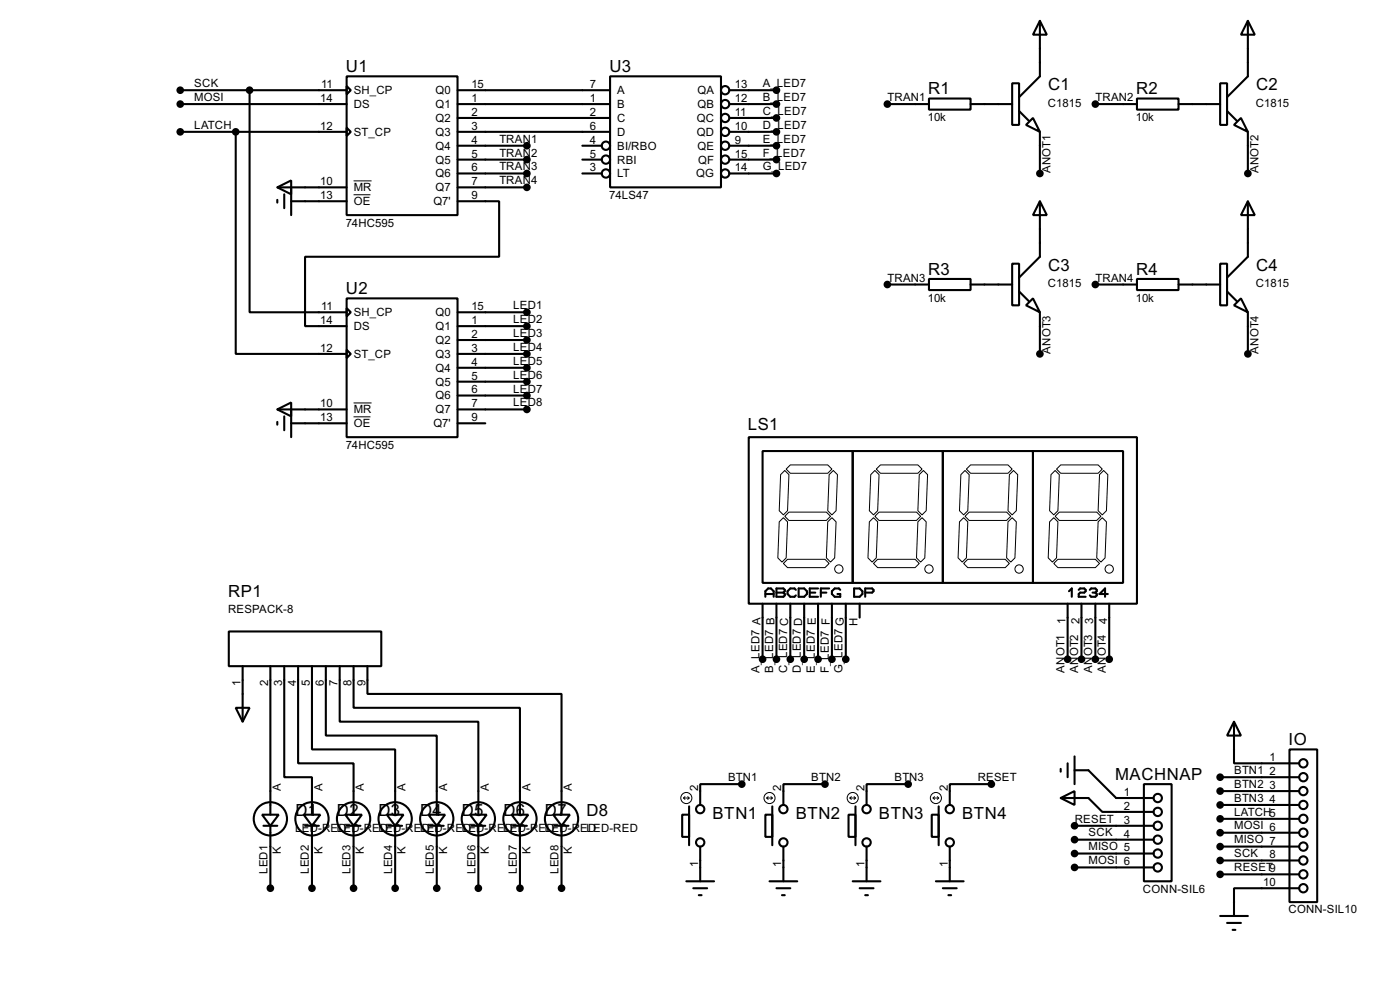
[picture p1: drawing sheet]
<svg xmlns="http://www.w3.org/2000/svg" width="256mm" height="180mm" viewBox="0 0 256 180" stroke-linecap="round" stroke-linejoin="round" font-family="sans-serif">
<g fill="none" stroke="#000" stroke-width=".38">
<path d="M33 16.5h30.5M33 19h30.5M45.7 16.5v40.6h17.8M63.5 14h20.3v25.4h-20.3zM63.5 15.7l.8 .8-.8 .8zM83.8 16.5h28M83.8 19h28M111.8 14h20.3v20.3h-20.3zM133.6 16.5h8.6M133.6 19h8.6M162.6 19h7.6M170.2 18h7.6v2.1h-7.6z"/>
<path d="M177.8 19h7.6M185.4 15.2h1.3v7.7h-1.3zM190.5 3.8l1.3 2.5h-2.6zM190.5 3.8v10.2l-3.8 3.8M200.7 19h7.6M208.3 18h7.6v2.1h-7.6zM215.9 19h7.6M223.5 15.2h1.3v7.7h-1.3zM228.6 3.8l1.3 2.5h-2.6zM228.6 3.8v10.2l-3.8 3.8M33 24.1h30.5M43.2 24.1v40.7h20.3"/>
<path d="M50.8 34.3l2.5-1.3v2.6zM50.8 34.3h12.7M50.8 36.6v.5M52.1 35.6v2.5M53.3 36.8h10.2M53.3 34.3v5.1M63.5 23.4l.8 .7-.8 .8zM83.8 36.8h7.6v10.2h-35.5v12.7h7.6M83.8 34.3h12.7M83.8 21.6h28M83.8 24.1h28M83.8 26.7h12.7"/>
<path d="M83.8 29.2h12.7M83.8 31.7h12.7M106.7 26.7h3.5M106.7 29.2h3.5M106.7 31.7h3.5M133.6 21.6h8.6M133.6 24.1h8.6M133.6 26.7h8.6M133.6 29.2h8.6M133.6 31.7h8.6M186.7 20.3l1.8 1.8M188 22.9l1.2-1.3 1.3 2.5z"/>
<path d="M190.5 36.8l1.3 2.6h-2.6zM190.5 24.1v7.6M190.5 36.8v10.2l-3.8 3.8M224.8 20.3l1.8 1.8M226.1 22.9l1.2-1.3 1.3 2.5zM228.6 36.8l1.3 2.6h-2.6zM228.6 24.1v7.6M228.6 36.8v10.2l-3.8 3.8M63.5 54.6h20.3v25.4h-20.3zM63.5 56.4l.8 .7-.8 .8zM83.8 57.1h12.7M83.8 59.7h12.7"/>
<path d="M162.6 52.1h7.6M170.2 51.1h7.6v2h-7.6zM177.8 52.1h7.6M185.4 48.3h1.3v7.6h-1.3zM186.7 53.3l1.8 1.8M188 55.9l1.2-1.3 1.3 2.5zM190.5 57.1v7.7M200.7 52.1h7.6M208.3 51.1h7.6v2h-7.6zM215.9 52.1h7.6M223.5 48.3h1.3v7.6h-1.3zM224.8 53.3l1.8 1.8"/>
<path d="M226.1 55.9l1.2-1.3 1.3 2.5zM228.6 57.1v7.7M50.8 74.9l2.5-1.2v2.5zM50.8 74.9h12.7M50.8 77.2v.5M52.1 76.2v2.5M53.3 77.5h10.2M53.3 74.9v5.1M63.5 64l.8 .8-.8 .7zM83.8 74.9h12.7M83.8 77.5h5.1M83.8 62.2h12.7"/>
<path d="M83.8 64.8h12.7M83.8 67.3h12.7M83.8 69.8h12.7M83.8 72.4h12.7M137.2 80h71.1v30.5h-71.1zM139.7 82.5h16.5v24.2h-16.5zM156.2 82.5h16.5v24.2h-16.5zM172.7 82.5h16.5v24.2h-16.5zM189.2 82.5h16.5v24.2h-16.5zM41.9 115.6h27.9v6.3h-27.9zM139.7 110.5v10.1M140.2 109.2v-1l.5-.5h.5l.5 .5v1"/>
<path d="M140.2 108.7h1.5M142.2 107.7h1.3l.3 .2v.3l-.3 .3 .3 .2v.3l-.3 .2h-1.3zM142.2 110.5v10.1M142.2 108.5h1.3M144.8 110.5v10.1M145.8 107.9l-.3-.2h-.7l-.5 .5v.5l.5 .5h.7l.3-.2M146.3 107.7h1l.5 .5v.5l-.5 .5h-1zM147.3 110.5v10.1M148.3 108.5h1.1M149.9 110.5v10.1M149.9 107.7h-1.6v1.5h1.6M150.4 108.5h1"/>
<path d="M151.9 107.7h-1.5v1.5M152.4 110.5v10.1M153.9 107.9l-.2-.2h-.8l-.5 .5v.5l.5 .5h1v-.5h-.5M154.9 110.5v10.1M156.5 107.7h1l.5 .5v.5l-.5 .5h-1zM157.5 110.5v2.5M158.5 108.5h1.3l.2-.3v-.3l-.2-.2h-1.3v1.5M195.6 110.5v10.1M195.8 108.2l.5-.5v1.5M197.6 107.9l.3-.2h.7l.3 .2v.3l-.3 .3h-.7l-.3 .2v.5h1.3M198.1 110.5v10.1M199.6 107.9l.3-.2h.8l.2 .2v.3l-.2 .3"/>
<path d="M200.2 108.5h.5M200.7 110.5v10.1M200.7 108.5l.2 .2v.3l-.2 .2h-.8l-.3-.2M202.9 108.7h-1.5l1-1v1.5M203.2 110.5v10.1M43.2 129.5h2.5l-1.3 2.6zM44.4 121.9v10.2M49.5 121.9v27.2M52.1 121.9v20.3h5v6.9M54.6 121.9v17.8h10.2v9.4M57.1 121.9v15.3h15.3v11.9M59.7 121.9v12.7h20.3v14.5"/>
<path d="M62.2 121.9v10.2h25.4v17M64.8 121.9v7.6h30.4v19.6M67.3 121.9v5.1h35.6v22.1M195.6 139.7v2.5M196.8 138.4v5.1M226.1 132.1l1.2 2.5h-2.5zM226.1 132.1v7.6h11.9M236.2 137.2h5.1v27.9h-5.1zM48 149.1h3.1l-1.6 2zM48.3 151.1h2.5M49.5 151.1v11.5M55.6 149.1h3.1l-1.6 2z"/>
<path d="M55.9 151.1h2.5M57.1 151.1v11.5M63.2 149.1h3.1l-1.5 2zM63.5 151.1h2.5M64.8 151.1v11.5M70.9 149.1h3l-1.5 2zM71.1 151.1h2.6M72.4 151.1v11.5M78.5 149.1h3l-1.5 2zM78.7 151.1h2.6M80 151.1v11.5M86.1 149.1h3.1l-1.6 2z"/>
<path d="M86.4 151.1h2.5M87.6 151.1v11.5M93.7 149.1h3.1l-1.6 2zM94 151.1h2.5M95.2 151.1v11.5M101.3 149.1h3.1l-1.5 2zM101.6 151.1h2.5M102.9 151.1v11.5M125 149.1h1.2v4.1h-1.2zM126.2 147.6v7.1M128.3 154.9v6.4M135.9 143.5h-7.6v3.8"/>
<path d="M140.2 149.1h1.3v4.1h-1.3zM141.5 147.6v7.1M143.5 154.9v6.4M151.1 143.5h-7.6v3.8M155.4 149.1h1.3v4.1h-1.3zM156.7 147.6v7.1M158.7 154.9v6.4M166.4 143.5h-7.7v3.8M170.7 149.1h1.3v4.1h-1.3zM172 147.6v7.1M174 154.9v6.4M181.6 143.5h-7.6v3.8"/>
<path d="M194.3 146l2.5-1.2v2.5zM194.3 146h5.1l2.5 2.6h9.4M194.3 140.7v.5M196.8 141h2.6l5.1 5h6.8M196.8 151.1h14.5M196.8 153.7h14.5M196.8 156.2h14.5M196.8 158.7h14.5M209.5 143.5h5.1v17.8h-5.1zM223.5 142.2h14.5M223.5 144.8h14.5M223.5 147.3h14.5"/>
<path d="M223.5 149.9h14.5M223.5 152.4h14.5M223.5 154.9h14.5M223.5 157.5h14.5M125.7 161.3h5.1M127 162.6h2.5M128 163.8h.5M141 161.3h5M142.2 162.6h2.6M143.3 163.8h.5M156.2 161.3h5.1M157.5 162.6h2.5"/>
<path d="M158.5 163.8h.5M171.4 161.3h5.1M172.7 162.6h2.6M173.7 163.8h.5M223.5 160h14.5M223.5 167.6h5.1M224.8 168.9h2.5M225.8 170.2h.5M238 162.6h-11.9v5"/>
<circle cx="132.8" cy="16.5" r=".76"/>
<circle cx="132.8" cy="19.1" r=".76"/>
<circle cx="111" cy="26.7" r=".76"/>
<circle cx="111" cy="29.2" r=".76"/>
<circle cx="111" cy="31.8" r=".76"/>
<circle cx="132.8" cy="21.6" r=".76"/>
<circle cx="132.8" cy="24.1" r=".76"/>
<circle cx="132.8" cy="26.7" r=".76"/>
<circle cx="132.8" cy="31.8" r=".76"/>
<circle cx="132.8" cy="29.2" r=".76"/>
<circle cx="238.8" cy="139.7" r=".76"/>
<circle cx="49.5" cy="149.9" r="3"/>
<circle cx="57.1" cy="149.9" r="3"/>
<circle cx="64.8" cy="149.9" r="3"/>
<circle cx="72.4" cy="149.9" r="3"/>
<circle cx="80" cy="149.9" r="3"/>
<circle cx="87.6" cy="149.9" r="3"/>
<circle cx="95.2" cy="149.9" r="3"/>
<circle cx="102.9" cy="149.9" r="3"/>
<circle cx="128.3" cy="154.2" r=".76"/>
<circle cx="128.3" cy="148.1" r=".76"/>
<circle cx="143.5" cy="148.1" r=".76"/>
<circle cx="143.5" cy="154.2" r=".76"/>
<circle cx="158.7" cy="154.2" r=".76"/>
<circle cx="158.7" cy="148.1" r=".76"/>
<circle cx="174" cy="148.1" r=".76"/>
<circle cx="174" cy="154.2" r=".76"/>
<circle cx="212.1" cy="146.1" r=".76"/>
<circle cx="212.1" cy="153.7" r=".76"/>
<circle cx="212.1" cy="158.8" r=".76"/>
<circle cx="212.1" cy="148.6" r=".76"/>
<circle cx="212.1" cy="151.1" r=".76"/>
<circle cx="212.1" cy="156.2" r=".76"/>
<circle cx="238.8" cy="144.8" r=".76"/>
<circle cx="238.8" cy="152.4" r=".76"/>
<circle cx="238.8" cy="154.9" r=".76"/>
<circle cx="238.8" cy="157.5" r=".76"/>
<circle cx="238.8" cy="147.3" r=".76"/>
<circle cx="238.8" cy="149.9" r=".76"/>
<circle cx="238.8" cy="142.2" r=".76"/>
<circle cx="238.8" cy="160" r=".76"/>
<circle cx="238.8" cy="162.6" r=".76"/>
</g>
<g fill="none" stroke="#000" stroke-width=".18">
<path d="M64.8 33.1h3.3M64.8 35.6h3.1M64.8 73.7h3.3M64.8 76.3h3.1M142.7 95.5l.8-.8 .8 .8-.3 6.6-.7 .8-.8-.8zM143 86.9l.8-.8 .7 .8-.2 6.6-.8 .7-.8-.7zM143.8 94.5l.7-.8h6.9l.7 .8-.7 .7h-6.9zM144 85.9l.8-.8h6.8l.8 .8-.8 .7h-6.8zM151.6 95.5l.8-.8 .8 .8-.3 6.6-.8 .8-.7-.8zM151.9 86.9l.8-.8 .7 .8-.2 6.6-.8 .7-.8-.7zM159.3 95.5l.7-.8 .8 .8-.3 6.6-.7 .8-.8-.8zM159.5 86.9l.8-.8 .7 .8-.2 6.6-.8 .7-.7-.7z"/>
<path d="M160.3 94.5l.7-.8h6.9l.8 .8-.8 .7h-6.9zM160.5 85.9l.8-.8h6.8l.8 .8-.8 .7h-6.8zM168.1 95.5l.8-.8 .8 .8-.3 6.6-.7 .8-.8-.8zM168.4 86.9l.8-.8 .7 .8-.2 6.6-.8 .7-.8-.7zM175.8 95.5l.7-.8 .8 .8-.3 6.6-.7 .8-.8-.8zM176 86.9l.8-.8 .7 .8-.2 6.6-.8 .7-.7-.7zM176.8 94.5l.7-.8h6.9l.8 .8-.8 .7h-6.9zM177 85.9l.8-.8h6.9l.7 .8-.7 .7h-6.9zM184.7 95.5l.7-.8 .8 .8-.3 6.6-.7 .8-.8-.8zM184.9 86.9l.8-.8 .7 .8-.2 6.6-.8 .7-.7-.7zM192.3 95.5l.7-.8 .8 .8-.3 6.6-.7 .8-.8-.8zM192.5 86.9l.8-.8 .8 .8-.3 6.6-.8 .7-.7-.7z"/>
<path d="M193.3 94.5l.8-.8h6.8l.8 .8-.8 .7h-6.8zM193.5 85.9l.8-.8h6.9l.7 .8-.7 .7h-6.9zM201.2 95.5l.7-.8 .8 .8-.3 6.6-.7 .8-.8-.8zM201.4 86.9l.8-.8 .7 .8-.2 6.6-.8 .7-.7-.7zM143.5 103.1l.8-.7h6.8l.8 .7-.8 .8h-6.8zM160 103.1l.8-.7h6.8l.8 .7-.8 .8h-6.8zM176.5 103.1l.8-.7h6.8l.8 .7-.8 .8h-6.8zM193 103.1l.8-.7h6.9l.7 .7-.7 .8h-6.9zM125.2 146h1M125.2 146l.3 .3M125.5 145.8l-.3 .2M126 145.8l.2 .2"/>
<path d="M126.2 146l-.2 .3M140.5 146h1M140.5 146l.2 .3M140.7 145.8l-.2 .2M141.2 145.8l.3 .2M141.5 146l-.3 .3M155.7 146h1M155.7 146l.3 .3M156 145.8l-.3 .2M156.5 145.8l.2 .2M156.7 146l-.2 .3M170.9 146h1.1"/>
<path d="M170.9 146l.3 .3M171.2 145.8l-.3 .2M171.7 145.8l.3 .2M172 146l-.3 .3"/>
<circle cx="153.7" cy="104.1" r=".76"/>
<circle cx="170.2" cy="104.1" r=".76"/>
<circle cx="186.7" cy="104.1" r=".76"/>
<circle cx="203.2" cy="104.1" r=".76"/>
<circle cx="125.7" cy="146.1" r="1.02"/>
<circle cx="141" cy="146.1" r="1.02"/>
<circle cx="156.2" cy="146.1" r="1.02"/>
<circle cx="171.4" cy="146.1" r="1.02"/>
</g>
<g fill="#000" stroke="#000" stroke-width=".38">
<circle cx="33" cy="16.5" r=".51"/>
<circle cx="33" cy="19" r=".51"/>
<circle cx="45.7" cy="16.5" r=".51"/>
<circle cx="142.2" cy="19" r=".51"/>
<circle cx="142.2" cy="16.5" r=".51"/>
<circle cx="162.6" cy="19" r=".51"/>
<circle cx="200.7" cy="19" r=".51"/>
<circle cx="33" cy="24.1" r=".51"/>
<circle cx="43.2" cy="24.1" r=".51"/>
<circle cx="96.5" cy="26.7" r=".51"/>
<circle cx="96.5" cy="31.7" r=".51"/>
<circle cx="96.5" cy="29.2" r=".51"/>
<circle cx="96.5" cy="34.3" r=".51"/>
<circle cx="142.2" cy="26.7" r=".51"/>
<circle cx="142.2" cy="24.1" r=".51"/>
<circle cx="142.2" cy="29.2" r=".51"/>
<circle cx="142.2" cy="31.7" r=".51"/>
<circle cx="142.2" cy="21.6" r=".51"/>
<circle cx="190.5" cy="31.7" r=".51"/>
<circle cx="228.6" cy="31.7" r=".51"/>
<circle cx="96.5" cy="57.1" r=".51"/>
<circle cx="96.5" cy="59.7" r=".51"/>
<circle cx="162.6" cy="52.1" r=".51"/>
<circle cx="200.7" cy="52.1" r=".51"/>
<circle cx="96.5" cy="67.3" r=".51"/>
<circle cx="96.5" cy="74.9" r=".51"/>
<circle cx="96.5" cy="64.8" r=".51"/>
<circle cx="96.5" cy="62.2" r=".51"/>
<circle cx="96.5" cy="69.8" r=".51"/>
<circle cx="96.5" cy="72.4" r=".51"/>
<circle cx="190.5" cy="64.8" r=".51"/>
<circle cx="228.6" cy="64.8" r=".51"/>
<circle cx="139.7" cy="120.6" r=".51"/>
<circle cx="142.2" cy="120.6" r=".51"/>
<circle cx="144.8" cy="120.6" r=".51"/>
<circle cx="147.3" cy="120.6" r=".51"/>
<circle cx="149.9" cy="120.6" r=".51"/>
<circle cx="152.4" cy="120.6" r=".51"/>
<circle cx="154.9" cy="120.6" r=".51"/>
<circle cx="195.6" cy="120.6" r=".51"/>
<circle cx="198.1" cy="120.6" r=".51"/>
<circle cx="200.7" cy="120.6" r=".51"/>
<circle cx="203.2" cy="120.6" r=".51"/>
<circle cx="135.9" cy="143.5" r=".51"/>
<circle cx="151.1" cy="143.5" r=".51"/>
<circle cx="166.4" cy="143.5" r=".51"/>
<circle cx="181.6" cy="143.5" r=".51"/>
<circle cx="196.8" cy="153.7" r=".51"/>
<circle cx="196.8" cy="151.1" r=".51"/>
<circle cx="196.8" cy="158.7" r=".51"/>
<circle cx="196.8" cy="156.2" r=".51"/>
<circle cx="223.5" cy="149.9" r=".51"/>
<circle cx="223.5" cy="147.3" r=".51"/>
<circle cx="223.5" cy="142.2" r=".51"/>
<circle cx="223.5" cy="144.8" r=".51"/>
<circle cx="223.5" cy="152.4" r=".51"/>
<circle cx="223.5" cy="154.9" r=".51"/>
<circle cx="223.5" cy="157.5" r=".51"/>
<circle cx="49.5" cy="162.6" r=".51"/>
<circle cx="57.1" cy="162.6" r=".51"/>
<circle cx="64.8" cy="162.6" r=".51"/>
<circle cx="72.4" cy="162.6" r=".51"/>
<circle cx="80" cy="162.6" r=".51"/>
<circle cx="87.6" cy="162.6" r=".51"/>
<circle cx="95.2" cy="162.6" r=".51"/>
<circle cx="102.9" cy="162.6" r=".51"/>
<circle cx="223.5" cy="160" r=".51"/>
</g>
<g font-size="3.4">
<text x="63.4" y="13.2">U1</text>
<text x="111.6" y="13.2">U3</text>
<text x="170" y="17.2">R1</text>
<text x="192" y="16.6">C1</text>
<text x="208.1" y="17.2">R2</text>
<text x="230.1" y="16.6">C2</text>
<text x="63.4" y="53.8">U2</text>
<text x="170" y="50.2">R3</text>
<text x="192" y="49.6">C3</text>
<text x="208.1" y="50.2">R4</text>
<text x="230.1" y="49.6">C4</text>
<text x="137" y="78.8">LS1</text>
<text x="41.8" y="109.2">RP1</text>
<text x="236.1" y="136.3">IO</text>
<text x="204.3" y="142.7">MACHNAP</text>
<text x="54.1" y="149.4">D1</text>
<text x="61.7" y="149.4">D2</text>
<text x="69.4" y="149.4">D3</text>
<text x="77" y="149.4">D4</text>
<text x="84.6" y="149.4">D5</text>
<text x="92.2" y="149.4">D6</text>
<text x="99.8" y="149.4">D7</text>
<text x="107.5" y="149.4">D8</text>
<text x="130.5" y="149.9">BTN1</text>
<text x="145.8" y="149.9">BTN2</text>
<text x="161" y="149.9">BTN3</text>
<text x="176.2" y="149.9">BTN4</text>
</g>
<g font-size="2.3">
<text x="35.6" y="16">SCK</text>
<text x="58.8" y="16.1">11</text>
<text x="64.8" y="17.2">SH_CP</text>
<text x="79.8" y="17.2">Q0</text>
<text x="86.4" y="16.1">15</text>
<text x="108.1" y="16.1">7</text>
<text x="113.1" y="17.2">A</text>
<text x="127.8" y="17.2">QA</text>
<text x="134.6" y="16.1">13</text>
<text x="139.7" y="16">A_LED7</text>
<text x="35.6" y="18.5">MOSI</text>
<text x="35.6" y="23.6">LATCH</text>
<text x="58.7" y="23.7">12</text>
<text x="58.7" y="18.7">14</text>
<text x="64.8" y="19.8">DS</text>
<text x="79.8" y="19.8">Q1</text>
<text x="79.8" y="22.3">Q2</text>
<text x="86.4" y="18.7">1</text>
<text x="86.4" y="21.2">2</text>
<text x="86.4" y="23.7">3</text>
<text x="108.1" y="18.7">1</text>
<text x="108.1" y="21.2">2</text>
<text x="108.1" y="23.7">6</text>
<text x="113.1" y="19.8">B</text>
<text x="113.1" y="22.3">C</text>
<text x="127.6" y="22.3">QC</text>
<text x="127.8" y="19.8">QB</text>
<text x="134.6" y="18.7">12</text>
<text x="134.6" y="21.2">11</text>
<text x="134.6" y="23.7">10</text>
<text x="139.7" y="18.5">B_LED7</text>
<text x="139.7" y="21">C_LED7</text>
<text x="139.7" y="23.6">D_LED7</text>
<text x="162.6" y="18.5">TRAN1</text>
<text x="170" y="22.2">10k</text>
<text x="192" y="19.5">C1815</text>
<text x="200.7" y="18.5">TRAN2</text>
<text x="208.1" y="22.2">10k</text>
<text x="230.1" y="19.5">C1815</text>
<text x="64.8" y="24.8">ST_CP</text>
<text x="79.8" y="24.8">Q3</text>
<text x="79.8" y="27.4">Q4</text>
<text x="79.8" y="29.9">Q5</text>
<text x="86.4" y="26.3">4</text>
<text x="86.4" y="28.8">5</text>
<text x="91.5" y="26.1">TRAN1</text>
<text x="91.5" y="28.7">TRAN2</text>
<text x="108.1" y="26.3">4</text>
<text x="108.1" y="28.8">5</text>
<text x="113.1" y="24.8">D</text>
<text x="113.1" y="27.4">BI/RBO</text>
<text x="113.1" y="29.9">RBI</text>
<text x="127.6" y="24.8">QD</text>
<text x="127.8" y="27.4">QE</text>
<text x="127.9" y="29.9">QF</text>
<text x="134.6" y="26.3">9</text>
<text x="134.6" y="28.8">15</text>
<text x="139.7" y="26.1">E_LED7</text>
<text x="139.7" y="28.7">F_LED7</text>
<text x="58.7" y="33.9">10</text>
<text x="64.8" y="35">MR</text>
<text x="79.8" y="32.5">Q6</text>
<text x="79.8" y="35">Q7</text>
<text x="86.4" y="31.4">6</text>
<text x="86.4" y="33.9">7</text>
<text x="91.5" y="31.2">TRAN3</text>
<text x="91.5" y="33.7">TRAN4</text>
<text x="108.1" y="31.4">3</text>
<text x="113.1" y="32.5">LT</text>
<text x="127.5" y="32.5">QG</text>
<text x="134.6" y="31.4">14</text>
<text x="139.7" y="31.2">G_LED7</text>
<text x="192.4" y="31.7" transform="rotate(-90 192.4 31.7)">ANOT1</text>
<text x="230.5" y="31.7" transform="rotate(-90 230.5 31.7)">ANOT2</text>
<text x="58.7" y="36.4">13</text>
<text x="63.3" y="41.5">74HC595</text>
<text x="64.8" y="37.5">OE</text>
<text x="79.4" y="37.5">Q7'</text>
<text x="86.4" y="36.4">9</text>
<text x="111.6" y="36.4">74LS47</text>
<text x="162.6" y="51.5">TRAN3</text>
<text x="192" y="52.5">C1815</text>
<text x="200.7" y="51.5">TRAN4</text>
<text x="230.1" y="52.5">C1815</text>
<text x="58.7" y="59.3">14</text>
<text x="58.8" y="56.8">11</text>
<text x="64.8" y="57.9">SH_CP</text>
<text x="79.8" y="57.9">Q0</text>
<text x="86.4" y="56.8">15</text>
<text x="86.4" y="59.3">1</text>
<text x="94" y="56.6">LED1</text>
<text x="94" y="59.1">LED2</text>
<text x="170" y="55.2">10k</text>
<text x="208.1" y="55.2">10k</text>
<text x="58.7" y="64.4">12</text>
<text x="64.8" y="65.5">ST_CP</text>
<text x="64.8" y="60.4">DS</text>
<text x="79.8" y="60.4">Q1</text>
<text x="79.8" y="62.9">Q2</text>
<text x="79.8" y="65.5">Q3</text>
<text x="86.4" y="61.8">2</text>
<text x="86.4" y="64.4">3</text>
<text x="94" y="61.7">LED3</text>
<text x="94" y="64.2">LED4</text>
<text x="192.4" y="64.7" transform="rotate(-90 192.4 64.7)">ANOT3</text>
<text x="230.5" y="64.7" transform="rotate(-90 230.5 64.7)">ANOT4</text>
<text x="79.8" y="68">Q4</text>
<text x="79.8" y="70.6">Q5</text>
<text x="86.4" y="66.9">4</text>
<text x="86.4" y="69.5">5</text>
<text x="94" y="66.8">LED5</text>
<text x="94" y="69.3">LED6</text>
<text x="94" y="71.8">LED7</text>
<text x="58.7" y="74.5">10</text>
<text x="58.7" y="77.1">13</text>
<text x="64.8" y="75.6">MR</text>
<text x="79.8" y="73.1">Q6</text>
<text x="79.8" y="75.6">Q7</text>
<text x="86.4" y="72">6</text>
<text x="86.4" y="74.5">7</text>
<text x="86.4" y="77.1">9</text>
<text x="94" y="74.4">LED8</text>
<text x="63.3" y="82.1">74HC595</text>
<text x="64.8" y="78.2">OE</text>
<text x="79.4" y="78.2">Q7'</text>
<text x="41.8" y="112.2">RESPACK-8</text>
<text x="157.1" y="114.6" transform="rotate(-90 157.1 114.6)">H</text>
<text x="195.2" y="114.2" transform="rotate(-90 195.2 114.2)">1</text>
<text x="197.7" y="114.2" transform="rotate(-90 197.7 114.2)">2</text>
<text x="200.3" y="114.2" transform="rotate(-90 200.3 114.2)">3</text>
<text x="202.8" y="114.2" transform="rotate(-90 202.8 114.2)">4</text>
<text x="44.1" y="125.6" transform="rotate(-90 44.1 125.6)">1</text>
<text x="49.1" y="125.6" transform="rotate(-90 49.1 125.6)">2</text>
<text x="51.7" y="125.6" transform="rotate(-90 51.7 125.6)">3</text>
<text x="54.2" y="125.6" transform="rotate(-90 54.2 125.6)">4</text>
<text x="56.8" y="125.6" transform="rotate(-90 56.8 125.6)">5</text>
<text x="59.3" y="125.6" transform="rotate(-90 59.3 125.6)">6</text>
<text x="61.8" y="125.6" transform="rotate(-90 61.8 125.6)">7</text>
<text x="64.4" y="125.6" transform="rotate(-90 64.4 125.6)">8</text>
<text x="66.9" y="125.6" transform="rotate(-90 66.9 125.6)">9</text>
<text x="139.1" y="123.2" transform="rotate(-90 139.1 123.2)">A_LED7 A</text>
<text x="141.6" y="123.2" transform="rotate(-90 141.6 123.2)">B_LED7 B</text>
<text x="144.2" y="123.2" transform="rotate(-90 144.2 123.2)">C_LED7 C</text>
<text x="146.7" y="123.2" transform="rotate(-90 146.7 123.2)">D_LED7 D</text>
<text x="149.3" y="123.2" transform="rotate(-90 149.3 123.2)">E_LED7 E</text>
<text x="151.8" y="123.2" transform="rotate(-90 151.8 123.2)">F_LED7 F</text>
<text x="154.3" y="123.2" transform="rotate(-90 154.3 123.2)">G_LED7G</text>
<text x="195" y="123.2" transform="rotate(-90 195 123.2)">ANOT1</text>
<text x="197.5" y="123.2" transform="rotate(-90 197.5 123.2)">ANOT2</text>
<text x="200.1" y="123.2" transform="rotate(-90 200.1 123.2)">ANOT3</text>
<text x="202.6" y="123.2" transform="rotate(-90 202.6 123.2)">ANOT4</text>
<text x="133.4" y="142.9">BTN1</text>
<text x="148.6" y="142.9">BTN2</text>
<text x="163.9" y="142.9">BTN3</text>
<text x="179.1" y="142.9">RESET</text>
<text x="226.1" y="141.6">BTN1</text>
<text x="232.5" y="139.3">1</text>
<text x="232.5" y="141.9">2</text>
<text x="51.4" y="144.7" transform="rotate(-90 51.4 144.7)">A</text>
<text x="59.1" y="144.7" transform="rotate(-90 59.1 144.7)">A</text>
<text x="66.7" y="144.7" transform="rotate(-90 66.7 144.7)">A</text>
<text x="74.3" y="144.7" transform="rotate(-90 74.3 144.7)">A</text>
<text x="81.9" y="144.7" transform="rotate(-90 81.9 144.7)">A</text>
<text x="89.5" y="144.7" transform="rotate(-90 89.5 144.7)">A</text>
<text x="97.2" y="144.7" transform="rotate(-90 97.2 144.7)">A</text>
<text x="104.8" y="144.7" transform="rotate(-90 104.8 144.7)">A</text>
<text x="127.9" y="144.8" transform="rotate(-90 127.9 144.8)">2</text>
<text x="143.1" y="144.8" transform="rotate(-90 143.1 144.8)">2</text>
<text x="158.4" y="144.8" transform="rotate(-90 158.4 144.8)">2</text>
<text x="173.6" y="144.8" transform="rotate(-90 173.6 144.8)">2</text>
<text x="205.9" y="145.7">1</text>
<text x="205.9" y="148.2">2</text>
<text x="226.1" y="144.2">BTN2</text>
<text x="226.1" y="146.7">BTN3</text>
<text x="226.1" y="149.3">LATCH5</text>
<text x="232.5" y="144.4">3</text>
<text x="232.5" y="146.9">4</text>
<text x="54.1" y="152.3">LED-RELDED-RELDED-RELDED-RELDED-RELDED-RELDED-RELDED-RED</text>
<text x="196.9" y="150.5">RESET</text>
<text x="199.4" y="153.1">SCK</text>
<text x="199.4" y="155.6">MISO 5</text>
<text x="205.9" y="150.7">3</text>
<text x="205.9" y="153.3">4</text>
<text x="226.1" y="151.8">MOSI 6</text>
<text x="226.1" y="154.3">MISO 7</text>
<text x="49" y="160" transform="rotate(-90 49 160)">LED1</text>
<text x="51.4" y="156.3" transform="rotate(-90 51.4 156.3)">K</text>
<text x="56.6" y="160" transform="rotate(-90 56.6 160)">LED2</text>
<text x="59.1" y="156.3" transform="rotate(-90 59.1 156.3)">K</text>
<text x="64.2" y="160" transform="rotate(-90 64.2 160)">LED3</text>
<text x="66.7" y="156.3" transform="rotate(-90 66.7 156.3)">K</text>
<text x="71.8" y="160" transform="rotate(-90 71.8 160)">LED4</text>
<text x="74.3" y="156.3" transform="rotate(-90 74.3 156.3)">K</text>
<text x="79.5" y="160" transform="rotate(-90 79.5 160)">LED5</text>
<text x="81.9" y="156.3" transform="rotate(-90 81.9 156.3)">K</text>
<text x="87.1" y="160" transform="rotate(-90 87.1 160)">LED6</text>
<text x="89.5" y="156.3" transform="rotate(-90 89.5 156.3)">K</text>
<text x="94.7" y="160" transform="rotate(-90 94.7 160)">LED7</text>
<text x="97.2" y="156.3" transform="rotate(-90 97.2 156.3)">K</text>
<text x="102.3" y="160" transform="rotate(-90 102.3 160)">LED8</text>
<text x="104.8" y="156.3" transform="rotate(-90 104.8 156.3)">K</text>
<text x="127.9" y="158.6" transform="rotate(-90 127.9 158.6)">1</text>
<text x="143.1" y="158.6" transform="rotate(-90 143.1 158.6)">1</text>
<text x="158.4" y="158.6" transform="rotate(-90 158.4 158.6)">1</text>
<text x="173.6" y="158.6" transform="rotate(-90 173.6 158.6)">1</text>
<text x="199.4" y="158.2">MOSI 6</text>
<text x="226.1" y="156.9">SCK</text>
<text x="226.1" y="159.4">RESET9</text>
<text x="232.5" y="157.1">8</text>
<text x="209.4" y="163.4">CONN-SIL6</text>
<text x="231.4" y="162.2">10</text>
<text x="236" y="167.2">CONN-SIL10</text>
</g>
</svg>
